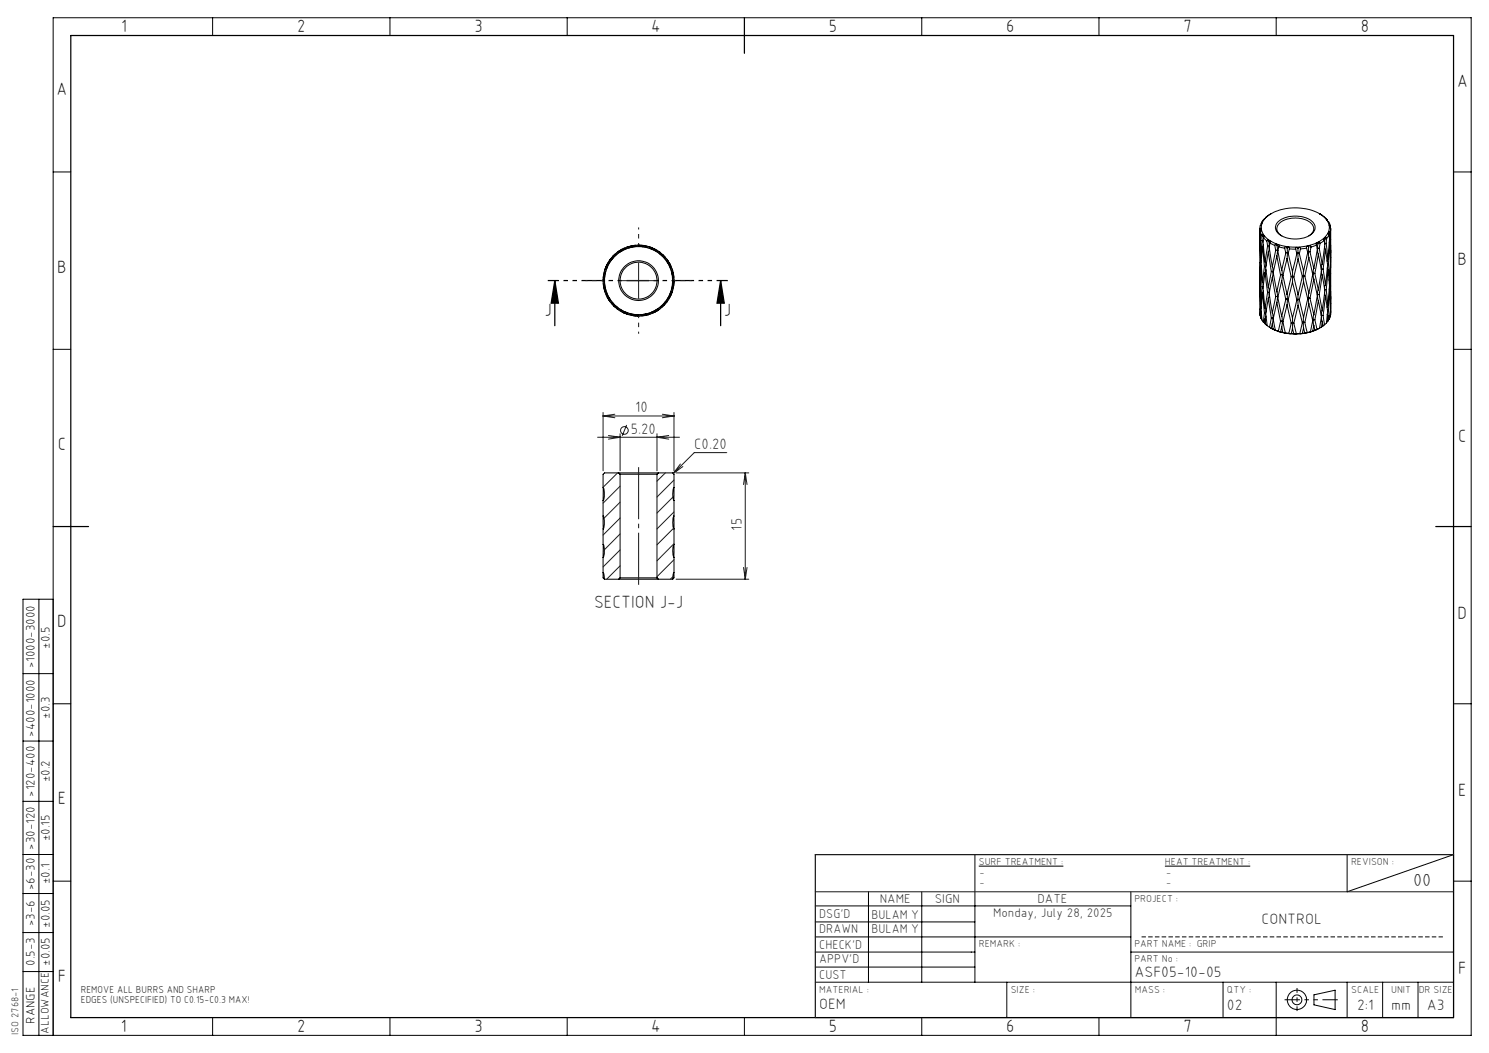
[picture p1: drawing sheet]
<svg xmlns="http://www.w3.org/2000/svg" width="420mm" height="297mm" viewBox="0 0 420 297" stroke-linecap="round" stroke-linejoin="round" font-family="sans-serif">
<g fill="none" stroke="#000" stroke-width=".28" stroke-dasharray="1.3 .6" stroke-linecap="butt">
<path d="M170.1 78.9v-.2M170.1 78.8v-.1M170.2 79.9h.3M170.2 79.9v-.1M170.2 78v-.2M170.3 78.4h.2M170.3 77.2l.1-.4M170.4 76.8l.4 .1M170.4 76.8v-.1M170.5 78.7v-.3M170.5 78.4l.1-.4M170.5 78.4v.2"/>
<path d="M170.5 78.4v-.2M170.5 79.9l-.4-.3M170.5 79.9l-.3 .4M170.7 75.8l.1-.2M170.7 75.7l.1-.1M170.8 76.9l-.3-.4M170.8 76.9l-.5 .2M171 75.4h.2M171 75l.1-.2M171.1 75.8l.1-.4M171.2 75.4l.2-.3M171.2 75.4l-.1 .2"/>
<path d="M171.2 75.4v-.1M171.4 74.3l.2-.4M171.6 73.9l.3 .2M171.6 73.9l.1-.1M171.9 74.1l-.1-.5M171.9 74.1l-.5 .1M172.2 73l.1-.1M172.3 73v-.1M172.6 73.2l.2-.3M172.6 72.7l.2 .2M172.8 72.4l.1-.1M172.8 72.9l.2-.3"/>
<path d="M172.8 72.9l-.2 .1M172.8 72.9l.1-.2M173.3 71.8l.3-.3M173.6 71.5l.3 .3M173.6 71.5h.1M173.9 71.8v-.5M173.9 71.8h-.5M174.5 70.9l.1-.1M174.8 71.1l.3-.2M175 70.7l.1 .2M175.1 70.9l.3-.2M175.1 70.9l-.2 .1"/>
<path d="M175.1 70.9l.1-.1M175.2 70.4h.2M175.9 70.1l.4-.2M176 70l.4 .2M176.3 69.9h.1M176.4 70.2l-.1-.3M176.6 69.8l-.2 .4M177.3 69.5h.2M177.4 69.5h.1M177.5 69.8h.4M177.7 69.7l.2 .1M177.9 69.8l.3-.1"/>
<path d="M177.9 69.8l-.1-.3M178 69.7l-.1 .1M178.1 69.3h.2M178.9 69.2h.5M179.4 69.2v.3M179.4 69.2h.1M179.4 69.5l-.4-.3M179.4 69.5l.3-.4M180.4 69.1h.2M180.5 69.1h.1M180.5 69.5h.4M180.9 69.5l.4 .1"/>
<path d="M180.9 69.5h-.2M180.9 69.5h.2M180.9 69.3v.2M181.3 69.2h.1M182 69.3l.5 .1M182.4 69.8l.4-.3M182.4 69.8l-.3-.5M182.5 69.4l-.1 .4M182.5 69.4h.1M183.5 69.7l.1 .1M183.5 70.1l.3 .1M183.8 70.2l.4 .2"/>
<path d="M183.8 70.2l-.1-.1M183.8 70.2h.2M183.9 70l-.1 .2M184.3 70l.1 .1M185 70.4l.4 .2M185.2 70.9l.5-.1M185.2 70.9l-.1-.5M185.4 70.6l-.2 .3M185.4 70.6v.1M186.1 71.6l.3 .2M186.2 71.2l.2 .1M186.3 71.3h.1"/>
<path d="M186.4 71.8l.3 .2M186.4 71.8l-.1-.2M186.4 71.8l.2 .1M186.6 71.6l-.2 .2M186.9 71.8l.1 .1M187.4 72.3l.3 .3M187.5 72.9v-.5M187.5 72.9h.5M187.7 72.6l-.2 .3M187.7 72.6l.1 .1M188.2 73.8l.2 .3M188.4 74.1l.2 .3"/>
<path d="M188.4 74.1l-.1-.2M188.4 74.1l.1 .1M188.4 73.5l.1 .1M188.6 74l-.2 .1M188.8 74.2l.1 .2M189.1 75.4l.4 .2M189.1 75.4l.1-.4M189.2 74.9l.2 .4M189.4 75.3l-.3 .1M189.4 75.3v.1M189.4 76.5l.1 .4M189.5 76.9l.1 .3"/>
<path d="M189.5 76.9v-.2M189.5 76.9l.1 .1M189.7 76.3l.1 .2M189.7 76.8l-.2 .1M189.7 76.4l.1 .1M189.8 79.9v-.2M189.8 79.9v.2M189.8 78.4l.3 .3M189.8 78.4l.3-.4M189.8 79.9l-.1 .4M189.8 79.5v.4M189.9 77.1l.1 .2"/>
<path d="M190 79.9h-.2M190.1 77.9v.5M190.1 78.4h-.3M190.1 78.4v.1M190.1 79.5v.1M190.1 79.4v.2M170.2 80.4v-.5M170.3 81.1v-.1M170.5 81.9v-.1M170.5 81.4h.3M170.5 82v-.2M170.8 81.4l-.1 .2"/>
<path d="M170.8 81.4l-.1-.2M170.8 81.4l-.1-.4M170.8 81.7v-.3M170.9 83l.3-.2M170.9 83v-.1M171.1 83.4l-.2-.4M171.2 82.8l-.4-.2M171.2 82.8l-.2 .5M171.4 84.1v-.2M171.7 84.3l.2-.1M171.9 84.7h-.1M171.9 84.8l-.1-.1"/>
<path d="M171.9 84.2l.1 .2M171.9 84.2l-.1-.2M171.9 84.2l-.2-.3M172.1 84.5l-.2-.3M172.5 85.6l.3-.2M172.5 85.6v-.1M172.8 85.4v.5M172.8 85.4h-.5M172.8 86l-.3-.4M173.4 86.5l-.1-.1M173.7 86.6l.2-.1M173.9 86.5l.1 .1"/>
<path d="M173.9 86.5l-.2-.1M173.9 86.5l-.3-.3M174 87h-.1M174 87.1l-.1-.1M174.2 86.7l-.3-.2M174.9 87.7l.2-.3M174.9 87.7l-.1-.1M175.1 87.4l-.5 .1M175.1 87.4l.1 .4M175.3 87.9l-.4-.2M176 88.2h-.2M176.4 88.3v-.2"/>
<path d="M176.4 88.1l.2 .1M176.4 88.1l-.1-.1M176.4 88.1l-.3-.2M176.7 88.5h-.1M176.8 88.2l-.4-.1M176.8 88.6l-.2-.1M177.8 88.9l.1-.4M177.8 88.9l-.1-.1M177.9 88.5l-.4 .3M177.9 88.5l.2 .4M178.2 89l-.4-.1M179 89.1l-.2-.1"/>
<path d="M179.4 89v-.2M179.4 88.8h.2M179.4 88.8h-.2M179.4 88.8l-.4-.1M179.7 88.8h-.3M179.8 89.1h-.1M179.9 89.1h-.2M180.9 88.8l.4 .3M180.9 88.8l-.3 .3M180.9 89.1v-.3M180.9 89.1h-.1M181.4 89.1h-.5"/>
<path d="M182.1 88.9l-.1 .1M182.4 88.5h.2M182.4 88.5l-.2 .1M182.4 88.5l-.4 .1M182.4 88.7v-.2M182.7 88.4l-.3 .1M182.9 88.7l-.1 .1M183 88.7l-.2 .1M183.8 88.1l-.2 .4M183.8 88.1l.5 .1M184 88.4l-.2-.3M184 88.4h-.1"/>
<path d="M184.4 88.2l-.4 .2M185.1 87.8l-.2 .1M185.2 87.4l.2-.1M185.2 87.4l-.2 .1M185.2 87.4l-.3 .2M185.3 87.6l-.1-.2M185.5 87.2l-.3 .2M185.7 87.4v.1M185.8 87.4l-.1 .1M186.4 86.5v.5M186.4 86.5h.5M186.6 86.7l-.2-.2"/>
<path d="M186.6 86.7l-.1 .1M187 86.4l-.4 .3M187.5 85.4l.1-.1M187.5 85.4l-.1 .2M187.5 85.4l-.3 .3M187.5 85.9l-.1 .1M187.6 85.6l-.1-.2M187.7 85.1l-.2 .3M188 85.3v.1M188.1 85.2l-.1 .2M188.4 84.2l.1 .5M188.4 84.2l.4-.1"/>
<path d="M188.7 84.4l-.3-.2M188.7 84.4h-.1M188.9 84l-.2 .4M189.1 82.8l.1-.1M189.1 82.8l-.1 .2M189.1 82.8l-.2 .4M189.2 82.5l-.1 .3M189.2 83.3v.1M189.3 82.9l-.2-.1M189.5 81.4l.3 .4M189.5 81.4l.4-.3M189.5 82.5v.1"/>
<path d="M189.6 82.5l-.1 .1M189.9 81.5l-.4-.1M189.9 81.5l-.1 .1M190 81l-.1 .5M190.1 80.3l-.1 .1M407 264.3h-85"/>
</g>
<g fill="none" stroke="#000" stroke-width=".28" stroke-dasharray="1.3 .6" stroke-dashoffset=".3" stroke-linecap="butt">
<path d="M170.1 79.6v-.7M170.5 76.5l.2-.7M171.8 73.6l.4-.5M173.9 71.3l.6-.4M176.6 69.8l.7-.2M179.7 69.1h.7M182.8 69.5l.7 .2M185.7 70.8l.5 .4M188 72.9l.4 .6M189.5 75.6l.2 .7M190.1 78.7v.7M170.8 82.6l-.2-.6"/>
<path d="M172.3 85.4l-.4-.6M174.6 87.5l-.5-.4M177.5 88.8l-.7-.2M180.6 89.1h-.7M183.6 88.5l-.6 .2M186.4 87l-.6 .4M188.5 84.7l-.4 .5M189.8 81.8l-.2 .7"/>
</g>
<g fill="none" stroke="#000" stroke-width=".28" stroke-dasharray="1.3 .6" stroke-dashoffset=".4" stroke-linecap="butt">
<path d="M170.2 78l.1-.9M170.6 77.6l.2-.7M171 75l.4-.8M171.5 74.7l.4-.6M172.8 72.4l.6-.6M173.3 72.3l.6-.5M175.2 70.4l.8-.4M175.8 70.5l.6-.3M178.1 69.3l.9-.1M178.6 69.6l.8-.1M181.3 69.2l.8 .1M181.7 69.6l.7 .2"/>
<path d="M184.3 70l.8 .4M184.5 70.5l.7 .4M186.9 71.8l.6 .6M187 72.3l.5 .6M188.7 74.8l.4 .6M188.8 74.2l.4 .8M189.7 77.6l.1 .8M189.9 77.1l.2 .9M170.3 81.1l-.1-.8M170.6 80.6l-.1-.7M171.4 84.1l-.4-.8M171.5 83.5l-.3-.7"/>
<path d="M173.3 86l-.5-.6M173.4 86.5l-.6-.6M175.7 87.7l-.6-.3M176 88.2l-.8-.4M178.6 88.7l-.7-.2M179 89.1l-.9-.2M181.6 88.7l-.7 .1M182.1 88.9l-.8 .2M184.5 87.7l-.7 .4M185.1 87.8l-.8 .4M187 86l-.6 .5M187.5 85.9l-.6 .6"/>
<path d="M188.7 83.5l-.3 .7M189.2 83.3l-.4 .8M189.7 80.7l-.2 .7M190.1 80.3l-.2 .8"/>
</g>
<g fill="none" stroke="#000" stroke-width=".28" stroke-dasharray="1.3 .6" stroke-dashoffset=".5" stroke-linecap="butt">
<path d="M170.1 78.9a.36 .36 0 0 1 .4 .3 .36 .36 0 0 1-.4 .4M170.7 75.8a.36 .36 0 0 1 .2 .4 .36 .36 0 0 1-.4 .3M172.2 73a.36 .36 0 0 1 .1 .5 .36 .36 0 0 1-.5 .1M174.5 70.9a.36 .36 0 0 1-.1 .5 .36 .36 0 0 1-.5-.1M177.3 69.5a.36 .36 0 0 1-.2 .5 .36 .36 0 0 1-.5-.2M180.4 69.1a.36 .36 0 0 1-.3 .4 .36 .36 0 0 1-.4-.4M183.5 69.7a.36 .36 0 0 1-.5 .2 .36 .36 0 0 1-.2-.4M186.2 71.2a.36 .36 0 0 1-.5 .1 .36 .36 0 0 1 0-.5M188.4 73.5a.36 .36 0 0 1-.5-.1 .36 .36 0 0 1 .1-.5M189.7 76.3a.36 .36 0 0 1-.4-.2 .36 .36 0 0 1 .2-.5M190.1 79.4a.36 .36 0 0 1-.3-.3 .36 .36 0 0 1 .3-.4M170.5 82a.36 .36 0 0 1 .5 .2 .36 .36 0 0 1-.2 .4"/>
<path d="M171.9 84.8a.36 .36 0 0 1 .5 .1 .36 .36 0 0 1-.1 .5M174 87.1a.36 .36 0 0 1 .5-.1 .36 .36 0 0 1 .1 .5M176.8 88.6a.36 .36 0 0 1 .4-.3 .36 .36 0 0 1 .3 .5M179.9 89.1a.36 .36 0 0 1 .3-.3 .36 .36 0 0 1 .4 .3M183 88.7a.36 .36 0 0 1 .2-.4 .36 .36 0 0 1 .4 .2M185.8 87.4a.36 .36 0 0 1 .1-.5 .36 .36 0 0 1 .5 .1M188.1 85.2a.36 .36 0 0 1-.1-.5 .36 .36 0 0 1 .5 0M189.6 82.5a.36 .36 0 0 1-.3-.5 .36 .36 0 0 1 .5-.2"/>
</g>
<g fill="none" stroke="#000" stroke-width=".28" stroke-dasharray="1.3 .6" stroke-dashoffset=".6" stroke-linecap="butt">
<path d="M170.3 77.1a.36 .36 0 0 1 .3 .5 .36 .36 0 0 1-.4 .2M171.4 74.2a.36 .36 0 0 1 .2 .5 .36 .36 0 0 1-.5 .1M173.4 71.8a.36 .36 0 0 1 0 .5 .36 .36 0 0 1-.5 0M176 70a.36 .36 0 0 1-.2 .5 .36 .36 0 0 1-.5-.1M179 69.2a.36 .36 0 0 1-.3 .4 .36 .36 0 0 1-.4-.3M182.1 69.3a.36 .36 0 0 1-.4 .3 .36 .36 0 0 1-.3-.4M185.1 70.4a.36 .36 0 0 1-.5 .2 .36 .36 0 0 1-.2-.5M187.5 72.4a.36 .36 0 0 1-.5 0 .36 .36 0 0 1 0-.5M189.2 75a.36 .36 0 0 1-.4-.2 .36 .36 0 0 1 .1-.5M190.1 78a.36 .36 0 0 1-.4-.3 .36 .36 0 0 1 .3-.4M170.2 80.3a.36 .36 0 0 1 .4 .3 .36 .36 0 0 1-.3 .4M171 83.3a.36 .36 0 0 1 .5 .1 .36 .36 0 0 1-.1 .5"/>
<path d="M172.8 85.9a.36 .36 0 0 1 .5 0 .36 .36 0 0 1 0 .5M175.2 87.8a.36 .36 0 0 1 .5-.1 .36 .36 0 0 1 .1 .5M178.1 88.9a.36 .36 0 0 1 .5-.3 .36 .36 0 0 1 .2 .5M181.3 89.1a.36 .36 0 0 1 .3-.4 .36 .36 0 0 1 .4 .3M184.3 88.2a.36 .36 0 0 1 .1-.4 .36 .36 0 0 1 .5 .1M186.9 86.5a.36 .36 0 0 1 0-.5 .36 .36 0 0 1 .5 0M188.8 84.1a.36 .36 0 0 1-.1-.5 .36 .36 0 0 1 .5-.2M189.9 81.1a.36 .36 0 0 1-.3-.4 .36 .36 0 0 1 .5-.3"/>
</g>
<g fill="none" stroke="#000" stroke-width=".28" stroke-dasharray="1.3 .6" stroke-dashoffset=".8" stroke-linecap="butt">
<path d="M170.5 79.9v-1.5M170.5 78.4l.3-1.5M170.8 76.9l.4-1.5M171.2 75.4l.7-1.3M171.9 74.1l.9-1.2M172.8 72.9l1.1-1.1M173.9 71.8l1.2-.9M175.1 70.9l1.3-.7M176.4 70.2l1.5-.4M177.9 69.8l1.5-.3M179.4 69.5h1.5M180.9 69.5l1.5 .3"/>
<path d="M182.4 69.8l1.4 .4M183.8 70.2l1.4 .7M185.2 70.9l1.2 .9M186.4 71.8l1.1 1.1M187.5 72.9l.9 1.2M188.4 74.1l.7 1.3M189.1 75.4l.4 1.5M189.5 76.9l.3 1.5M189.8 79.9l-.3 1.5M189.8 78.4v1.5M170.8 81.4l-.3-1.5M171.2 82.8l-.4-1.4"/>
<path d="M171.9 84.2l-.7-1.4M172.8 85.4l-.9-1.2M173.9 86.5l-1.1-1.1M175.1 87.4l-1.2-.9M176.4 88.1l-1.3-.7M177.9 88.5l-1.5-.4M179.4 88.8l-1.5-.3M180.9 88.8h-1.5M182.4 88.5l-1.5 .3M183.8 88.1l-1.4 .4M185.2 87.4l-1.4 .7M186.4 86.5l-1.2 .9"/>
<path d="M187.5 85.4l-1.1 1.1M188.4 84.2l-.9 1.2M189.1 82.8l-.7 1.4M189.5 81.4l-.5 1.4"/>
</g>
<g fill="none" stroke="#000" stroke-width=".28">
<path d="M60 5v5M110 5v5M160 5v5M260 5v5M310 5v5M360 5v5M15 48.5h5M410 48.5h5M170.1 79.1l.2 1.7M170.1 78.7v.4M170.1 78.4h.2M170.1 78.4v.3"/>
<path d="M170.2 78l.3 .2M170.2 78l-.1 .4M170.2 77.7v.3M170.2 77.7a.34 .34 0 0 1 .3 .3 .34 .34 0 0 1-.2 .4M170.3 78.4l.1 .1a.34 .34 0 0 1 .1 .3 .34 .34 0 0 1-.4 .3M170.4 78.6l-.3 .1M170.6 75.9l-.4 1.8M170.7 75.7l-.1 .2M170.9 75.3h.1M170.9 75.3l-.2 .4M171 75l.2 .3M171 75l-.1 .3"/>
<path d="M171.1 75.6l-.4 .1M171.2 74.7v.1a.35 .35 0 0 1 .2 .4 .35 .35 0 0 1-.4 .2 .34 .34 0 0 1 .1 .4 .34 .34 0 0 1-.5 .1M171.2 74.7l-.2 .3M172.1 73.2l-.9 1.5M172.3 73l-.2 .2M172.3 73h.3M172.5 72.7h.1M172.5 72.7l-.2 .3M172.8 72.4l.1 .3M172.8 72.4l-.3 .3M173 72.2a.33 .33 0 0 1 0 .4 .33 .33 0 0 1-.4 .1v.2a.35 .35 0 0 1-.1 .3 .35 .35 0 0 1-.4 0M173 72.2l-.2 .2"/>
<path d="M174.3 71l-1.3 1.2M174.6 70.8l-.3 .2M174.6 70.8l.3 .2M174.9 70.6v.1M174.9 70.6l-.3 .2M175.2 70.4v.4M175.2 70.4l-.3 .2M175.5 70.3a.34 .34 0 0 1-.1 .5 .34 .34 0 0 1-.5-.1v.2a.33 .33 0 0 1-.2 .3 .33 .33 0 0 1-.4-.2M175.5 70.3l-.3 .1M177.1 69.6l-1.6 .7M177.4 69.5l.3 .3M177.4 69.5l-.3 .1"/>
<path d="M177.8 69.5a.34 .34 0 0 1-.3 .4 .34 .34 0 0 1-.4-.3M177.8 69.4v.1M177.8 69.4l-.4 .1M178.1 69.4l-.1 .3M178.1 69.4h-.3M178.4 69.3l-.2 .4-.4-.2M178.4 69.3l-.3 .1M180.2 69.1l.4 .1M180.2 69.1a.35 .35 0 0 0 .3 .4 .35 .35 0 0 0 .4-.2v.1a.35 .35 0 0 0 .4 .2 .35 .35 0 0 0 .3-.4M180.2 69.1l-1.8 .2M180.6 69.2l.1 .3M180.6 69.2h.3"/>
<path d="M180.9 69.2v.1M180.9 69.2h.4M181.3 69.2l-.3 .3M181.3 69.2h.3M181.6 69.2l1.7 .5M183.3 69.7l.3 .1M183.3 69.7a.35 .35 0 0 0 .1 .4 .35 .35 0 0 0 .5-.1v.1a.33 .33 0 0 0 .3 .3 .33 .33 0 0 0 .3-.2M183.6 69.8l.1 .3M183.6 69.8l.7 .3M183.9 69.9v.1M184.3 70.1l-.3 .2M184.3 70.1l.2 .1"/>
<path d="M184.5 70.2l1.6 .9M186.1 71.1l.2 .2M186.1 71.1a.35 .35 0 0 0 0 .5 .35 .35 0 0 0 .4 0M186.3 71.3v.3M186.3 71.3l.3 .2M186.5 71.6v.1a.34 .34 0 0 0 .2 .4 .34 .34 0 0 0 .4-.1M186.6 71.5l-.1 .1M186.6 71.5l.3 .3M186.9 71.8l-.4 .1M186.9 71.8l.2 .2M187.1 72l1.2 1.4M188.3 73.4l.2 .2"/>
<path d="M188.3 73.4a.33 .33 0 0 0-.2 .4 .33 .33 0 0 0 .5 .2M188.5 73.6l-.2 .3M188.5 73.6l.1 .3M188.5 74.3l.3-.1 .2 .3M188.6 74l-.1 .2a.31 .31 0 0 0 .1 .3 .31 .31 0 0 0 .4 0M188.6 73.9v.1M188.6 73.9l.2 .3M189 74.5l.7 1.7M189.6 77.1l.3 .1M189.7 76.2l.1 .3M189.7 76.2a.34 .34 0 0 0-.3 .3 .34 .34 0 0 0 .3 .3v.1a.32 .32 0 0 0-.1 .4 .32 .32 0 0 0 .4 .2M189.8 76.5l-.3 .2"/>
<path d="M189.8 76.8h.1M189.8 76.5l.1 .7M189.9 77.2l.1 .3M190 79.9l-.1 .1a.32 .32 0 0 0-.2 .3 .32 .32 0 0 0 .3 .3M190 77.5l.1 1.8M190 79.9h.1M190.1 79.3v.3M190.1 79.6l-.3 .1M190.1 79.3a.35 .35 0 0 0-.3 .2 .35 .35 0 0 0 .2 .4M190.1 79.6l-.1 .7M355.4 64.6l.3-.2-.2 .4M355.4 64.6v1.5"/>
<path d="M355.4 66.1v3M355.4 75.6v3.5M355.4 79.1v3M355.4 64.5v3.1M355.4 77.1v3.5M355.4 66.1h.1M355.4 79.1h.1M355.4 67.7l.2 5.8M355.4 67.7h.1M355.4 67.7v10.2M355.4 77.9h.1M355.5 65.3l.4 1.1"/>
<path d="M355.5 65.3l.1 6.9M355.5 64.8l.3 .1-.3 .4M355.5 64.8l.1 .4M355.6 73.5h.1M355.6 73.5l-.2 4.4M355.6 72.2l.2 .3M355.6 75.2l.4 5.7M355.6 75.2a59.2 59.2 0 0 0 0 10.1M355.7 63.1h.2l-.4 .4-.1 1.1M355.7 63.1l.1 .1M355.8 63.1v.2M355.8 62.8l.3-.2-.4 .5"/>
<path d="M355.8 75l-.2 .2M355.8 62.8v.2M355.9 66.4l.4-.3-.1 .5M355.9 66.4l.1 1.4M356 67.8h.3M356 67.8l-.4 4.4M356.1 69.5l.6 5.7M356.1 69.5a32.5 32.5 0 0 0 0 10.1M356.1 79.6l.3 .6M356.2 66.6h.4l-.2 .5M356.2 66.6l.2 .5M356.3 69l-.2 .5"/>
<path d="M356.4 67.1l.9 .8M356.4 67.1l-.1 1.1 .5 5.7M356.7 75.2h.4M356.7 75.2l-.6 4.4M356.8 73.9l.3 1M356.8 76.8l.7 5.7M356.8 76.8l-.5 4.5 .5 5.6M356.9 61.4l-1.1 1.4M356.9 61.4v.1M357 61.4a14.2 14.2 0 0 1 15-1.3 4.4 4.4 0 0 1 2.7 5.3 8.4 8.4 0 0 1-6.9 4.1 12.8 12.8 0 0 1-11-2.9 3.6 3.6 0 0 1 .2-5.2zM357.1 76.1l-.3 .7M357.2 61.2l.2-.1-.5 .3"/>
<path d="M357.2 61.2h.1M357.3 67.9l.5-.2 .1 .4M357.3 67.9l.2 1.5M357.5 69.4h.5M357.5 69.4l-.7 4.5M357.8 71l.8 5.6M357.8 71l-.8 4.5 .8 5.6M357.9 68.1l.4-.1-.1 .5M357.9 68.1l.1 1.3M358 69.8l-.2 1.2M358 69.4v.1M358 69.4v.2"/>
<path d="M358.2 68.5l1.4 .7M358.2 68.5l-.2 1.2 .9 5.5M358.6 60.3l-1.4 .9M358.6 76.6h.5M358.6 76.6l-.8 4.5M358.9 75.2l.2 1.4M358.9 78.2l.9 5.5M358.9 78.2l-.9 4.6 .9 5.5M359.1 76.6l.1 .1M359.1 76.6l-.2 1.6M359.6 69.2l.4-.4 .2 .5M359.6 69.2l.2 1.4"/>
<path d="M359.8 70.6l-.9 4.6M360.2 72.2l1 5.4M360.2 72.2l-1.1 4.7 1.1 5.4M360.2 69.3l.5-.2v.5M360.2 69.3l.1 1.3M360.3 70.6l.2 .1M360.3 70.6h-.5M360.3 70.6l-.1 1.6M360.4 62.6a8 8 0 0 1 10.1 .2 2.41 2.41 0 0 1-1.5 3.8 8 8 0 0 1-8.7-1.1l-.2-.2a2.04 2.04 0 0 1 .3-2.7zM360.7 69.6l1.7 .4M360.7 69.6l-.3 1.2 1.1 5.4M361.2 77.6l-1 4.7"/>
<path d="M361.5 76.2l.2 1.3M361.5 79.2l1.2 5.3M361.5 79.2l-1.1 4.7 1.1 5.3M361.6 66.5a2.24 2.24 0 0 1-1.4-2.2 2.24 2.24 0 0 1 1.7-2 7.5 7.5 0 0 1 8.3 1.1 2.15 2.15 0 0 1-1 3.1M361.7 77.5l.2 .1M361.7 77.5l-.5 .1M361.7 77.5l-.2 1.7M362.4 70l.3 1.4M362.7 71.4l-1.2 4.8M363 70l.6-.3 .1 .5M363 70v-.3a.35 .35 0 0 0-.5-.1 .35 .35 0 0 0-.1 .4M363 70l.1 1.2"/>
<path d="M363 72.9l1.2 5.2M363 72.9l-1.1 4.8 1.1 5.3M363.1 71.2l.3 .2M363.1 71.2l-.4 .2M363.1 71.2l-.1 1.7M363.7 70.2l1.8 .1M363.7 70.2l-.3 1.3 1.2 5.1 1.2-5M364.2 78.1l-1.2 4.9M364.6 79.6l1.2 5M364.6 79.6l-1.2 4.9 1.2 5.2M364.6 77.9l.3 .2M364.6 76.6v1.3"/>
<path d="M364.6 77.9l-.4 .2M364.6 77.9v1.7M364.9 78.1l1.2 5M365.5 70.3l.3 1.3M366.1 71.4l-.3 .2M366.1 71.4l.4 .1M366.1 71.4v1.7M366.1 70.1l.4-.4 .3 .5M366.1 70.1l-.1-.2a.32 .32 0 0 0-.5 0 .32 .32 0 0 0 0 .4M366.1 70.1v1.3M366.1 73.1l-1.2 5M366.1 73.1l1.2 4.9"/>
<path d="M366.5 71.5l1.2 5M366.8 70.2l-.3 1.3M367.3 78l-1.2 5.1M367.6 77.7l-.3 .3M367.6 77.7l.5 .2M367.6 77.7l.1 1.7M367.7 76.5l-.1 1.2M367.7 79.4l-1.2 5.2M367.7 79.4l1.2 4.9-1.2 5.2M368.1 77.9l1.1 4.8M368.5 70l-1.7 .2M368.5 70l.4 1.2-1.2 5.3"/>
<path d="M369 70.9l-.2 .2M369 70.9l.5 .1M369 70.9l.2 1.7M369.1 69.7l.3-.4 .4 .4M369.1 69.7l-.5-.2-.1 .5M369.1 69.7l-.1 1.2M369.2 72.6l-1.1 5.3M369.2 72.6l1.1 4.8-1.1 5.3M369.5 71l1.1 4.8M369.8 69.7l-.3 1.3M370.4 77.1l-.2 .2M370.4 77.1h.5"/>
<path d="M370.4 77.1l.2 1.6M370.6 75.8l-.2 1.3M370.6 78.7l-1.1 5.4M370.6 78.7l1 4.7-1 5.4M370.9 77.1l1 4.7M371.3 69.1l-1.5 .6M371.3 69.1l.3 1.2-1 5.5M371.6 70.1h-.1M371.6 70.1h.5M371.6 70.1l.3 1.6M371.8 68.8l-.5-.2v.5M371.8 68.8l-.2 1.3"/>
<path d="M371.9 71.7l-1 5.4M371.9 71.7l.8 4.5-.8 5.6M372.1 70.1l.9 4.5M372.1 60.3l2.2 1.6M372.4 68.6l-.5-.3-.1 .5M372.4 68.6l-.3 1.5M372.7 76.4l.3 1.2M372.7 75.9v.2M373 74.6l-.3 1.3M373 77.6l-.9 5.5M373 77.6l.7 4.5-.7 5.6M373.2 75.9h-.5"/>
<path d="M373.2 75.9l.7 4.5M373.5 67.8l-1.1 .8M373.5 67.8l.2 1.2-.7 5.6M373.6 69.5l.3 .8M373.8 67.4l-.4-.1 .1 .5M373.8 67.4l-.2 1M373.9 70.3l-.7 5.6M373.9 70.3l.6 4.5-.6 5.6M374.1 68.6l-.4 .1M374.1 68.6l.5 4.5M374.2 67.2l-.4-.3v.5M374.2 67.2l-.1 1.4"/>
<path d="M374.3 61.9l-.2-.1 .4 .4M374.3 61.9v.2M374.4 75.6l.2 .4M374.4 74.4h.3M374.5 62.2l.7 1.5M374.5 62.2l-.1 .1M374.6 73.1l-.3 .6M374.6 76l-.5 5.7M374.6 76a32.7 32.7 0 0 1 0 10.1M374.7 74.4l.4 4.3M374.9 66.2l-.7 1M374.9 66.2l.1 1.1-.4 5.8"/>
<path d="M374.9 68.5l.2 .1M375 65.7h-.4l.3 .5M375 65.7l-.2 .4M375 67h.2M375.1 68.6l-.4 5.8M375.1 68.6a59 59 0 0 1 0 10.1M375.1 78.7l-.2 .3M375.2 67l.1 4.3M375.2 64h-.2l.4 .4M375.2 65.5l-.3-.2 .1 .4M375.2 65.5v1.5M375.2 64l-.1 .2"/>
<path d="M375.2 63.7l-.3-.2 .3 .5M375.2 74.3h.1M375.2 63.7l.1 .7M375.3 72.6h.1M375.3 71.3l-.1 .1M375.3 74.3l-.1 5.7M375.3 74.3v10.1M375.4 64.4l-.2 1.1M375.4 64.5l-.1 6.8M375.4 69.1v3.5M375.4 72.6v3M375.4 70.6v3.5"/>
<path d="M15 98.5h5M170.3 80.8v.3M170.3 80.8h.1a.34 .34 0 0 1 .3 .3 .34 .34 0 0 1-.2 .4M170.3 81.1l.3 .1M170.3 81.1l.1 .4M170.4 81.5l.1 .3M170.5 81.8l.1 .3M170.5 81.5h.1a.31 .31 0 0 1 .2 .4 .31 .31 0 0 1-.2 .2M170.5 81.5h-.1M170.6 82.1l.7 1.7M170.7 81.6l-.2 .2M171.3 83.8l.4 .1a.38 .38 0 0 0 0 .4 .38 .38 0 0 0 .4 .2l-.2 .4"/>
<path d="M171.3 83.8l.1 .3M171.4 84.1h.4M171.4 84.1l.2 .3M171.6 84.4l.2 .3M171.7 84.3l-.1 .1M171.8 84.7l.1 .2M171.9 84.4l-.1 .3M171.9 84.9l1.2 1.4M173.1 86.3l.3 .2M173.1 86.3a.33 .33 0 0 1 .5-.1 .33 .33 0 0 1 .1 .5M173.4 86.5l.2 .2M173.6 86.7l.3 .3"/>
<path d="M173.7 86.4l-.3 .1M173.7 86.7h-.1M173.7 86.7l.1-.1a.31 .31 0 0 1 .4 .2 .31 .31 0 0 1-.1 .4M173.9 87l.2 .2M174 86.6l-.1 .4M174.1 87.2l1.6 .9M175.7 88.1a.35 .35 0 0 1 .4-.2 .35 .35 0 0 1 .3 .4 .32 .32 0 0 1 .4-.1 .32 .32 0 0 1 .1 .4M175.7 88.1l.3 .2M176 88.3l.3 .1M176.2 88l-.2 .3M176.3 88.4l.3 .1M176.3 88.3v.1"/>
<path d="M176.6 88.2v.3M176.6 88.5l.3 .1M176.9 88.6l1.8 .4M178.7 89a.34 .34 0 0 1 .3-.3 .34 .34 0 0 1 .4 .3 .33 .33 0 0 1 .3-.2 .33 .33 0 0 1 .3 .3M178.7 89l.3 .1M179 89.1h.3M179.2 88.8l-.2 .3M179.3 89.1h.4M179.4 89l-.1 .1M179.5 88.8l.2 .3M179.7 89.1h.3M181.8 89l-1.8 .1"/>
<path d="M182.2 88.6l-.1 .4h-.3M182.4 88.8v-.1a.34 .34 0 0 0-.4-.1 .34 .34 0 0 0-.2 .4M182.4 88.8l.1 .1M182.6 88.5l.2 .3M182.8 88.8l-.7 .1M183.1 88.7l-.3 .1M183.1 88.7a.34 .34 0 0 0-.4-.3 .34 .34 0 0 0-.3 .4M184.7 88l-1.6 .7M185 87.5v.4M185 87.9l-.3 .1M185.3 87.6h-.1a.34 .34 0 0 0-.4 0 .34 .34 0 0 0-.1 .4M185.3 87.6v.1"/>
<path d="M185.3 87.3l.3 .2M185.3 87.7l-.3 .1M185.6 87.5l-.3 .2M185.9 87.3l-.3 .2M185.9 87.3a.35 .35 0 0 0-.4-.1 .35 .35 0 0 0-.2 .4M187.3 86.1l-1.4 1.2M187.4 85.6l.1 .3-.2 .2M187.6 85.3l.4 .1M187.6 85.6l-.4 .1 .1 .4M187.6 85.6l.1 .1M187.7 85.7l-.2 .2M188 85.4l-.3 .3"/>
<path d="M188.1 85.1l-.1 .3M188.1 85.1a.34 .34 0 0 0-.4 0 .34 .34 0 0 0-.1 .5M189 83l.2 .3-.1 .3M189.1 83.6l-1 1.5M189.3 82.9l.1 .1M189.4 83l-.2 .3M189.5 82.7h-.3M189.5 82.7l-.1 .3M189.6 82.4l-.1 .3M189.6 82.4a.33 .33 0 0 0-.4 .1 .33 .33 0 0 0 0 .4 .35 .35 0 0 0-.3 .3 .35 .35 0 0 0 .2 .4M189.8 80.1l.2 .2M190 80.6l-.4 1.8"/>
<path d="M190 80.3v.3M355.4 80.8l.1 8.3M355.4 80.8l.2 5.8M355.5 80.8h-.1M355.5 89.1l.1 .1M355.6 86.6h.1M355.6 86.6l-.1 2.5M355.6 88.2v1.3l.1 .4M355.6 85.3l.2 .2M355.6 88.2l.1 1.7M355.7 89.9l.2 .2M355.8 88l-.2 .2"/>
<path d="M356 80.9h.3M356 80.9l-.4 4.4M356.1 82.6a23.1 23.1 0 0 0 0 7.9l.2 .3M356.1 82.6l.6 5.7M356.3 90.8l.4 .3M356.3 82.1l-.2 .5M356.7 88.3h.4M356.7 88.3l-.4 2.5M356.8 86.9l.3 1.1M356.8 89.9l-.1 1.3 .3 .3M356.8 89.9l.2 1.6M357 91.5l.4 .3"/>
<path d="M357.1 89.1l-.3 .8M357.5 82.5h.5M357.5 82.5l-.7 4.4M357.8 81.1a1.21 1.21 0 0 1 .2 1.4M357.8 84.1l.8 5.6M357.8 84.1l-.8 4.5 .4 3.3 .7 .4M358 82.9l-.2 1.2M358 82.5v.1M358.1 92.3l.5 .3M358.5 92.6h.1M358.6 89.7l-.5 2.6M358.6 92.6l.5 .2"/>
<path d="M358.9 88.3l.2 1.3M358.9 91.3l.2 1.5M358.9 91.3l-.3 1.3M359.1 89.6l.1 .1M359.1 89.6l-.5 .1M359.1 89.6l-.2 1.7M359.1 92.8l.6 .3M359.7 93.1l.9 .3M359.8 83.7l-.9 4.6M360.2 82.3l.1 1.3M360.2 85.3l1 5.4M360.2 85.3l-1.1 4.6 .6 3.2"/>
<path d="M360.3 83.6l.2 .1M360.3 83.6l-.5 .1M360.3 83.6l-.1 1.7M360.6 93.4l.6 .2M361.2 90.7l-.6 2.7M361.2 93.6l.6 .2M361.5 89.2l.2 1.4M361.5 92.2l.3 1.6M361.5 92.2l-.3 1.4M361.7 90.6l.2 .1M361.7 90.6l-.5 .1M361.7 90.6l-.2 1.6"/>
<path d="M361.8 93.8l.7 .1M362.5 93.9l1 .1M362.7 84.5l-1.2 4.7M363 83l.1 1.3M363 86l1.2 5.2M363 86l-1.1 4.8 .6 3.1M363.1 84.3l.3 .2M363.1 84.3l-.4 .2M363.1 84.3l-.1 1.7M363.5 94l.7 .1M364.2 91.2l-.7 2.8M364.2 94.1h.7"/>
<path d="M364.6 92.6l.3 1.5M364.6 92.6l-.4 1.5M364.6 90.9l.3 .3M364.6 89.7v1.2M364.6 90.9l-.4 .3M364.6 90.9v1.7M364.9 94.1h.8M364.9 91.2l.8 2.9M365.8 84.6l-1.2 5.1M366.1 84.4l-.3 .2M366.1 84.4l.4 .2M366.1 84.4v1.7"/>
<path d="M366.1 83.1v1.3M366.1 86.1l-1.2 5.1M366.1 86.1l1.2 4.9M366.5 84.6l1.2 4.9M366.6 94.1h-.9M366.6 94.1h.1M367.3 91l-.7 3.1M367.3 94l-.7 .1M367.6 90.8l-.3 .2M367.6 90.8l.5 .2M367.6 90.8l.1 1.7M367.7 89.5l-.1 1.3"/>
<path d="M367.7 92.5l-.4 1.5M367.7 92.5l.3 1.4M368 93.9l-.7 .1M368 93.9h.1M368.1 91l.6 2.8M368.7 93.8l-.6 .1M369 84l-.2 .2M369 84l.5 .1M369 84l.2 1.7M369.2 82.7l-.2 1.3M369.2 85.7l-1.1 5.3M369.2 85.7l1.1 4.7-.7 3.2"/>
<path d="M369.5 84.1l1.1 4.7M369.6 93.6l-.9 .2M370.3 93.4l-.7 .2M370.4 90.2l-.2 .1M370.4 90.2h.5M370.4 90.2l.2 1.6M370.6 88.8l-.2 1.4M370.6 91.8l-.3 1.6M370.6 91.8l.3 1.4M370.9 90.2l.6 2.7M370.9 93.2l-.6 .2M371.5 92.9l-.6 .3"/>
<path d="M371.6 83.1l-.1 .1M371.6 83.1h.5M371.6 83.1l.3 1.6M371.9 81.8l-.3 1.3M371.9 84.7l-1 5.5M371.9 84.7l.8 4.6-.5 3.2M372.1 83.1l.9 4.6M372.2 92.6a14.9 14.9 0 0 1-13.6 0M372.2 92.5l-.7 .4M372.7 89.4l.3 1.2M372.7 89v.2M372.7 92.2l-.5 .3"/>
<path d="M373 87.7l-.3 1.3M373 90.6l.2 1.3-.5 .3M373 90.6l-.3 1.6M373.2 89h-.5M373.2 89l.4 2.6M373.6 82.6l.3 .8M373.6 91.6l-.4 .3M373.9 80.4l-.3 1.1M373.9 83.4l-.7 5.6M373.9 83.4a16.8 16.8 0 0 1 .1 7.8l-.4 .4M374.1 81.7h-.4M374.1 81.7l.5 4.4"/>
<path d="M374.4 88.6l.2 .5M374.5 90.7l-.3 .3M374.6 89.1l.1 1.3-.2 .3M374.6 86.1l-.3 .6M374.6 89.1l-.1 1.6M374.7 87.4l-.3 .1M374.7 87.4l.3 2.6M374.9 81.5l.2 .2M375 90l-.3 .2M375.1 81.7l.2 4.4-.1 3.4-.2 .5M375.1 81.7l-.4 5.7M375.2 80h-.2"/>
<path d="M375.2 80l.1 4.4M375.2 87.3h.1M375.3 89l-.1 .1M375.3 85.7h.1M375.3 87.3v1.7M375.3 84.4h-.1M375.4 82.1v3.6M375.4 85.7v2.5M375.4 83.6v3.6M410 98.5h5M170.1 137.5v3.7M174.5 133.4h-4l-.4 .4v3.7a5.5 5.5 0 0 1 .1 3.6l-.1 .1"/>
<path d="M174.5 133.4h11.2M174.5 133.4l.4 .4M174.9 133.8h10.4M174.9 133.8v29.2M185.3 133.8v29.2M185.7 133.4h4l.4 .4v3.7M185.7 133.4l-.4 .4M190.1 137.5l-.3 .9a3.8 3.8 0 0 0 .3 2.8v4.4a4 4 0 0 0 0 3.6M190.1 137.5v3.7M170.1 145.6v3.6M170.1 145.6a5.3 5.3 0 0 1 .1 3.6l-.1 4.4a5.5 5.5 0 0 1 .1 3.6h-.1M170.1 141.2v4.4"/>
<path d="M170.1 157.2v4.3M170.1 153.6v3.6M190.1 145.6v3.6M190.1 153.6v3.6M190.1 153.6l-.3 .8a3.8 3.8 0 0 0 .3 2.8v4.3l-.2 .5-.1 1.3M190.1 149.2v4.4M11 169v123M15 169h-8.5v123h408.5v-287h-400v287M170.1 161.5v1.5l.4 .3M170.1 161.5l.3 .5 .1 1.3M170.5 163.3l4 .1M174.5 163.4h11.2"/>
<path d="M174.9 163h10.4M174.9 163l-.4 .4M185.3 163l.4 .4M189.8 163.3l-4.1 .1M190.1 161.6v1.4l-.3 .3M6.5 190h8.5M15 198.5h5M410 198.5h5M6.5 209h8.5M6.5 226h8.5M6.5 241h8.5M6.5 252h8.5"/>
<path d="M15 248.5h5M230 255.5h89M245 251.5v25.5M260 251.5v25.5M275 241v36M276.1 244.3h23.8M319 251.5v35.5M328.6 244.3h24.1M380 241v10.5l30-10.5v46h-180M410 248.5h5M6.5 274h8.5M6.5 263h8.5"/>
<path d="M230 268.5h45M230 277h180M230 272.8h45M230 260h45M230 264.3h89M284 277v10M319 268.5h91M345 277v10M360 277v15M380 277v10M390 277v10M400 277v10"/>
<path d="M60 287v5M110 287v5M160 287v5M210 287v5M260 287v5M310 287v5M370.6 280.6l6-1.3v5.5l-6-1.4z"/>
<circle cx="180.1" cy="79.1" r="5.2"/>
<circle cx="180.1" cy="79.1" r="5.6"/>
<circle cx="180.1" cy="79.2" r="9.6"/>
<circle cx="365.8" cy="282" r="1.38"/>
<circle cx="365.8" cy="282" r="2.72"/>
</g>
<g fill="none" stroke="#191924" stroke-width=".28">
<path d="M175.1 79.2h10M180.1 74.2v10M170.1 116.3v16.5M170.1 117.3h20M170.1 117.3l3.3 .5M173.4 116.8l-3.3 .5M176.7 119.9l-1.2 3M186.8 116.8l3.3 .5M190.1 116.3v16.5M190.1 117.3l-3.3 .5M168.6 123.3h23.1M171.6 122.8l3.3 .5-3.3 .6"/>
<path d="M174.2 133.4l-4.1 4M174.9 137.1l-4.8 4.8M174.9 122.3v10.5M185.3 122.3v10.5M187.7 133.4l-2.4 2.3M188.6 122.8l-3.3 .5 3.3 .6M190.1 135.4l-4.8 4.8M190.7 133.4h20.5M191.9 130.9l-2 2.7M192.6 131.6l-2.7 2M205 127.7h-9.2l-5.9 5.9M210.2 133.4v30"/>
<path d="M210.2 133.4l.5 3.3M210.2 133.4l-.5 3.3M174.9 155.1l-4.8 4.8M174.9 159.6l-3.8 3.8M174.9 141.6l-4.5 4.6M174.9 146.1l-4.8 4.8M174.9 150.6l-4.4 4.5M189.8 140.2l-4.5 4.5M190 149l-4.7 4.7M190.1 144.4l-4.8 4.8M190.1 153.3l-4.8 4.9M190.1 157.9l-4.8 4.8"/>
<path d="M189.8 162.7l-.7 .7M190.7 163.4h20.5M209.7 160.1l.5 3.3M210.7 160.1l-.5 3.3M230 251.5h180"/>
<circle cx="176.1" cy="121.4" r="1.09"/>
</g>
<path d="M20 10h390v277h-390zM210 5v10M156.5 79.2l1 6.3h-2zM156.5 79.2v12.7M203.3 79.2l1 6.3h-2.1zM203.3 79.2v12.7M15 148.5h10M405 148.5h10" fill="none" stroke="#000" stroke-width=".35"/>
<path d="M205.3 79.1h-50.8" fill="none" stroke="#000" stroke-width=".35" stroke-dasharray="6.3 1.3 1.3 1.3 1.3 1.3" stroke-dashoffset="3.2" stroke-linecap="butt"/>
<path d="M180.1 164.9v-33.2" fill="none" stroke="#191924" stroke-width=".28" stroke-dasharray="15.2 1.3 1.3 1.3" stroke-dashoffset=".5" stroke-linecap="butt"/>
<path d="M170.1 79.1h-5M180.1 69.1v-5M190.1 79.1h5M180.1 89.1v5" fill="none" stroke="#191924" stroke-width=".28" stroke-dasharray="15.2 1.3 1.3 1.3" stroke-dashoffset="14.6" stroke-linecap="butt"/>
<path d="M365.9 278.7v6.5" fill="none" stroke="#000" stroke-width=".28" stroke-dasharray="15.2 1.3 1.3 1.3" stroke-dashoffset="13.9" stroke-linecap="butt"/>
<path d="M377.4 282h-15.1" fill="none" stroke="#000" stroke-width=".28" stroke-dasharray="6.3 1.3 1.3 1.3 1.3 1.3" stroke-dashoffset="2" stroke-linecap="butt"/>
<path d="M410 241h-180v46" fill="none" stroke="#191924" stroke-width=".35"/>
<path d="M203.3 79.2l1 6.3h-2.1zM156.5 79.2l1 6.3h-2z" fill="#000"/>
<g font-size="5">
<text x="34.2" y="9.1">1</text>
<text x="83.8" y="9.1">2</text>
<text x="133.8" y="9.1">3</text>
<text x="183.7" y="9.1">4</text>
<text x="233.8" y="9.1">5</text>
<text x="283.8" y="9.1">6</text>
<text x="333.8" y="9.1">7</text>
<text x="383.8" y="9.1">8</text>
<text x="16" y="26.9">A</text>
<text x="411" y="24.6">A</text>
<text x="16.2" y="76.9">B</text>
<text x="411.2" y="74.6">B</text>
<text x="153.6" y="89.2">J</text>
<text x="204.1" y="89.2">J</text>
<text x="411.3" y="124.6">C</text>
<text x="16.3" y="126.9">C</text>
<text x="16.2" y="176.9">D</text>
<text x="411.2" y="174.6">D</text>
<text x="16.3" y="226.9">E</text>
<text x="411.3" y="224.6">E</text>
<text x="411.3" y="274.6">F</text>
<text x="16.3" y="276.9">F</text>
<text x="34.1" y="291.1">1</text>
<text x="83.8" y="291.1">2</text>
<text x="133.8" y="291.1">3</text>
<text x="183.7" y="291.1">4</text>
<text x="233.8" y="291.1">5</text>
<text x="283.8" y="291.1">6</text>
<text x="333.8" y="291.2">7</text>
<text x="383.8" y="291.2">8</text>
</g>
<text font-size="5" fill="#191924" x="167.6" y="171.6">SECTION J-J</text>
<text font-size="4.9" fill="#191924" x="398.6" y="249.9">00</text>
<g font-size="4.2" fill="#191924">
<text x="179.1" y="116.3">10</text>
<text x="177.9" y="122.3">5.20</text>
<text x="195.8" y="126.7">C0.20</text>
<text x="209.3" y="149.6" transform="rotate(-90 209.3 149.6)">15</text>
<text x="355.9" y="260.8">CONTROL</text>
<text x="320" y="275.6">ASF05-10-05</text>
<text x="231.1" y="284.6">OEM</text>
<text x="346.1" y="285">02</text>
<text x="382.8" y="284.8">2:1</text>
<text x="392.4" y="284.8">mm</text>
<text x="402.5" y="284.8">A3</text>
</g>
<g font-size="3.6" fill="#191924">
<text x="248.1" y="254.6">NAME</text>
<text x="263.7" y="254.6">SIGN</text>
<text x="292.6" y="254.6">DATE</text>
<text x="231.1" y="258.9">DSG'D</text>
<text x="231.1" y="263.3">DRAWN</text>
<text x="245.8" y="263.3">BULAM Y</text>
<text x="245.8" y="259.3">BULAM Y</text>
<text x="231.1" y="267.6">CHECK'D</text>
<text x="231.1" y="271.6">APPV'D</text>
<text x="231.1" y="276">CUST</text>
</g>
<g font-size="3.5">
<text x="14.1" y="183" transform="rotate(-90 14.1 183)">±0.5</text>
<text x="9.8" y="188.5" transform="rotate(-90 9.8 188.5)">&gt;1000-3000</text>
<text x="14.1" y="202.8" transform="rotate(-90 14.1 202.8)">±0.3</text>
<text x="9.8" y="207.8" transform="rotate(-90 9.8 207.8)">&gt;400-1000</text>
<text x="14.1" y="220.7" transform="rotate(-90 14.1 220.7)">±0.2</text>
<text x="9.8" y="224.7" transform="rotate(-90 9.8 224.7)">&gt;120-400</text>
<text x="9.8" y="239.7" transform="rotate(-90 9.8 239.7)">&gt;30-120</text>
<text x="14.1" y="237.3" transform="rotate(-90 14.1 237.3)">±0.15</text>
<text x="9.8" y="251" transform="rotate(-90 9.8 251)">&gt;6-30</text>
<text x="14.1" y="249.3" transform="rotate(-90 14.1 249.3)">±0.1</text>
<text x="9.8" y="261.3" transform="rotate(-90 9.8 261.3)">&gt;3-6</text>
<text x="14.1" y="261.7" transform="rotate(-90 14.1 261.7)">±0.05</text>
<text x="9.8" y="272.4" transform="rotate(-90 9.8 272.4)">0.5-3</text>
<text x="14.1" y="272.4" transform="rotate(-90 14.1 272.4)">±0.05</text>
<text x="9.8" y="288.7" transform="rotate(-90 9.8 288.7)">RANGE</text>
</g>
<text font-size="3.5" fill="#191924" x="280.1" y="258.5">Monday, July 28, 2025</text>
<text font-size="3.2" x="13.8" y="291.5" transform="rotate(-90 13.8 291.5)">ALLOWANCE</text>
<g font-size="2.8" fill="#191924">
<text x="276.1" y="244">SURF TREATMENT :</text>
<text x="328.6" y="244">HEAT TREATMENT :</text>
<text x="381.1" y="244">REVISON :</text>
<text x="276.3" y="250">-</text>
<text x="276.3" y="247">-</text>
<text x="329" y="250">-</text>
<text x="329" y="247">-</text>
<text x="320" y="254.4">PROJECT :</text>
<text x="276.1" y="267.2">REMARK :</text>
<text x="320" y="267.2">PART NAME : GRIP</text>
<text x="320" y="271.4">PART No :</text>
<text x="231.1" y="279.9">MATERIAL :</text>
<text x="285.1" y="279.9">SIZE :</text>
<text x="320.1" y="279.9">MASS :</text>
<text x="346.1" y="279.9">QTY :</text>
<text x="381.1" y="279.9">SCALE</text>
<text x="392.4" y="279.9">UNIT</text>
<text x="400.2" y="279.9">DR SIZE</text>
<text x="5.3" y="291.9" transform="rotate(-90 5.3 291.9)">ISO 2768-1</text>
</g>
<g font-size="2.8">
<text x="22.8" y="280.1">REMOVE ALL BURRS AND SHARP</text>
<text x="22.8" y="283">EDGES (UNSPECIFIED) TO C0.15-C0.3 MAX!</text>
</g>
</svg>
